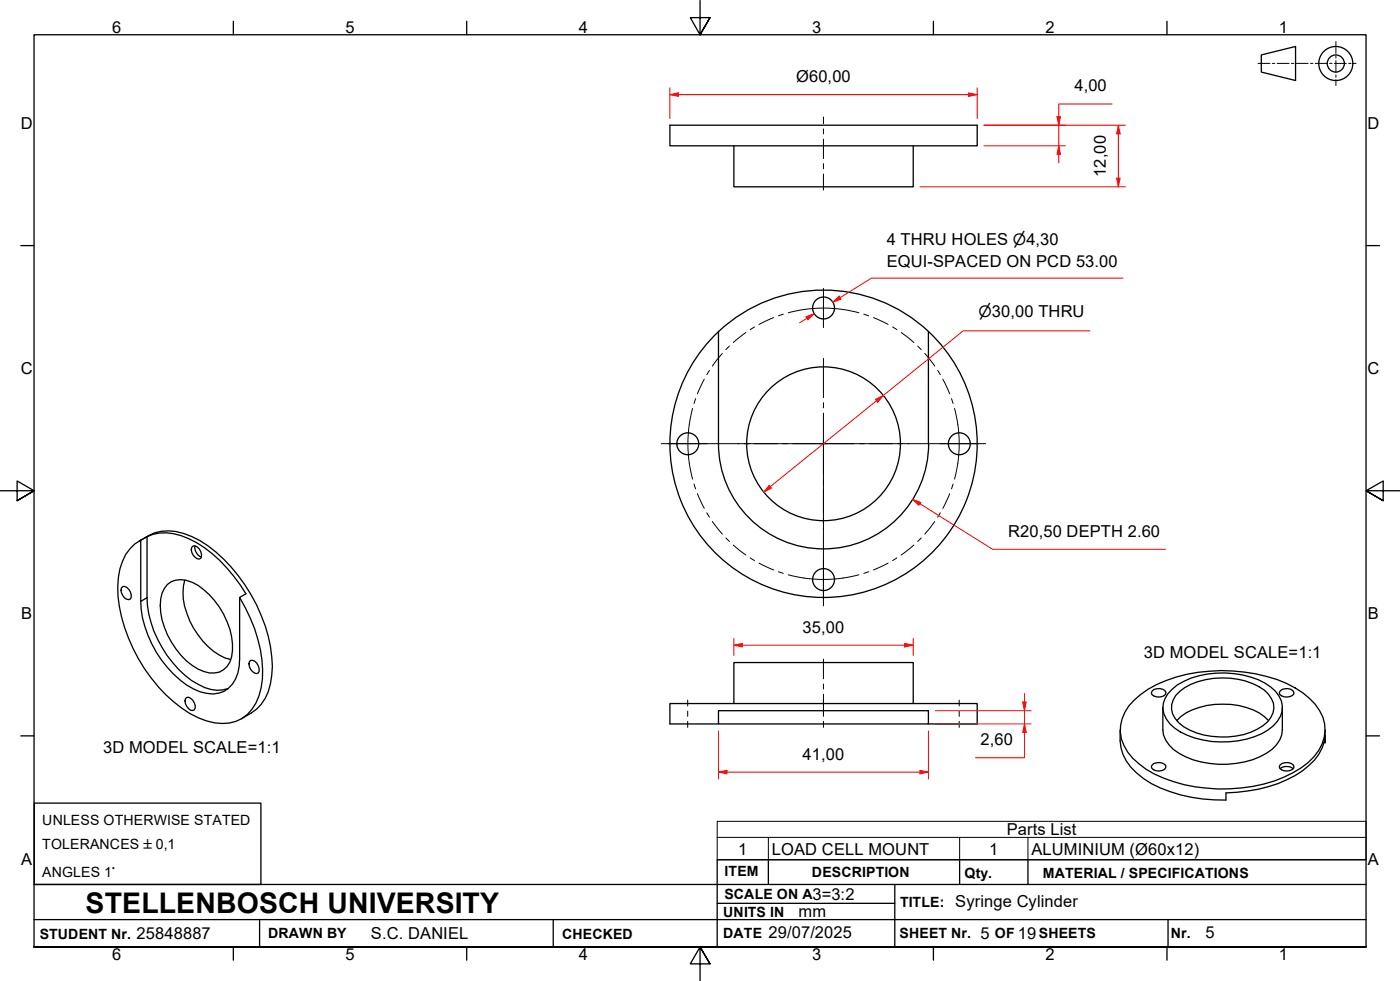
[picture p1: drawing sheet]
<svg xmlns="http://www.w3.org/2000/svg" width="410mm" height="287mm" viewBox="0 0 410 287" stroke-linecap="round" stroke-linejoin="round" font-family="sans-serif">
<!-- layer: Visible Edges(ISO) -->
<g fill="none" stroke="#000" stroke-width=".38">
<path d="M196.2 36.7h89.9v6h-89.9zM214.9 42.7v12h52.5v-12M210.4 97v32.9M210.4 97.1a45 45 0 0 0-1.4 64.3 45 45 0 0 0 64.3 0 45 45 0 0 0-1.4-64.3M210.4 97.1a45 45 0 0 1 61.5 0M271.8 97v32.9M210.4 129.9a30.8 30.8 0 0 0 30.7 30.8 30.8 30.8 0 0 0 30.8-30.8M40.7 158.4a13.9 13.9 0 0 1 15.4-1.4 42.5 42.5 0 0 1 19 20.1 39.9 39.9 0 0 1 4.5 20.6 14 14 0 0 1-8.9 12.7M41.2 158.1l1.9-1v17.9a32.4 32.4 0 0 0 12.9 24.2 13.5 13.5 0 0 0 9.3 2.7l1.5-.3M41.2 158.1a13.1 13.1 0 0 0-6.5 10.9 40.8 40.8 0 0 0 5.8 23.8 41.1 41.1 0 0 0 17.6 17.3 13.8 13.8 0 0 0 12.8 .2 14.4 14.4 0 0 0 5.9-11.5 42.5 42.5 0 0 0-6.6-23.9M43.1 157.1a13.9 13.9 0 0 1 12.1 .6 40 40 0 0 1 16.8 16.1l-1.8 1.1v17.9a10.2 10.2 0 0 1-4.6 9.6 11.5 11.5 0 0 1-10.9-1.9 32.1 32.1 0 0 1-13.5-24.5v-17.9M57.1 159.8a3.1 3.1 0 0 0 1.9 3.3"/>
<path d="M35.6 172.1l.3-.4a2.56 2.56 0 0 1 2.3 3.6 1.68 1.68 0 0 1-2.3-1l-.3-.8zM49 171.1a6.4 6.4 0 0 1 7.3-.7 22.6 22.6 0 0 1 11.8 20.1 6.1 6.1 0 0 1-6.8 6.5 17.3 17.3 0 0 1-11.1-9.1 18.6 18.6 0 0 1-2.8-14.2l.7-1.5zM54.1 169.8a19 19 0 0 0 3.9 16 16.6 16.6 0 0 0 9.6 7.3M56.1 160.2l.4-.4a2.51 2.51 0 0 1 2.2 3.7 1.68 1.68 0 0 1-2.2-1.1l-.4-.8zM73.4 193.3a2.59 2.59 0 0 1 2.2 3.7 1.72 1.72 0 0 1-2.2-1 1.93 1.93 0 0 1 0-2.7zM54.7 204.2a2.41 2.41 0 0 1 2.4 2.3v.8l-.2 .5-.4 .2a2.81 2.81 0 0 1-2.2-3.5zM210.4 208h61.4v3.9h-61.4zM210.4 211.9h-14.2v-6h89.9v6h-14.3M214.9 205.9v-12h52.5v12M328 213.6a13.7 13.7 0 0 0 4.8 12.7 34.1 34.1 0 0 0 19.4 7.6l6.8 .3v-2.1a41 41 0 0 0 22.4-6.5 14 14 0 0 0 6.6-10.3v2.1l-.3-.1M332.1 204.9a32.5 32.5 0 0 1 18.7-8.1 49.6 49.6 0 0 1 25.9 3.2 19.9 19.9 0 0 1 10.6 9.9 11.8 11.8 0 0 1-4.3 13.3 37.9 37.9 0 0 1-22.8 7.7 43.2 43.2 0 0 1-24.6-5.7 16.7 16.7 0 0 1-7.2-8.8 11.7 11.7 0 0 1 3.7-11.5zM337.4 202.3a2.67 2.67 0 0 1 4 .3 1.61 1.61 0 0 1-2 1.4 1.97 1.97 0 0 1-2.3-1.2z"/>
<path d="M340.5 207.1v6.5a9.7 9.7 0 0 0 6.6 7.9 27.1 27.1 0 0 0 23.7-1 8.7 8.7 0 0 0 4.7-6.9v-6.5M343.2 201.8a21.6 21.6 0 0 1 15.4-4.8 22.3 22.3 0 0 1 14.9 5.4 6.7 6.7 0 0 1-.7 10.1 22.4 22.4 0 0 1-15.4 4.7 21.8 21.8 0 0 1-14.9-5.3 6.6 6.6 0 0 1 .7-10.1zM344.6 211a17.4 17.4 0 0 1 13.4-4.9 19.9 19.9 0 0 1 12.2 3.7l1.3 1.2M345.5 202.3a22.1 22.1 0 0 1 19.2-3 12.7 12.7 0 0 1 7.6 5.2 5.9 5.9 0 0 1-2.5 7.9 22.7 22.7 0 0 1-23.2 .3 7 7 0 0 1-3.5-6.5l1.2-2.7zM374.8 202.3a2.67 2.67 0 0 1 4 .3 1.61 1.61 0 0 1-1.9 1.4 1.97 1.97 0 0 1-2.3-1.2zM388 213.6v3.8M337.4 223.9a2.74 2.74 0 0 1 4 .3 1.6 1.6 0 0 1-2 1.5 1.93 1.93 0 0 1-2.3-1.3zM374.8 225a3.2 3.2 0 0 1 3.9 0M374.8 223.9a2.74 2.74 0 0 1 4 .3 1.6 1.6 0 0 1-1.9 1.5 1.93 1.93 0 0 1-2.3-1.3z"/>
<circle cx="241.1" cy="90.2" r="3.2"/>
<circle cx="201.4" cy="129.9" r="3.2"/>
<circle cx="241.1" cy="129.9" r="22.5"/>
<circle cx="280.9" cy="129.9" r="3.2"/>
<circle cx="241.1" cy="169.7" r="3.2"/>
</g>
<!-- layer: Visible Tangent Edges(ISO) -->
<path d="M43.1 175l-1.9 1" fill="none" stroke="#000" stroke-width=".38"/>
<!-- layer: Symbols(ISO) -->
<path d="M210 245.1v-4.7h190v4.7M210 245.1v6.6h190v-6.6M210 245.1h190M225 245.1v6.6M281 245.1v6.6M301 245.1v6.6" fill="none" stroke="#000" stroke-width=".29"/>
<!-- layer: Border_0 -->
<g fill="none" stroke="#000" stroke-width=".38">
<path d="M68.3 6.2v4M136.7 6.2v4M205 .1v10.1l-2.9-5h5.8l-2.9 5 2.9-5M273.3 6.2v4M341.7 6.2v4M6.1 71.9h3.9M400 71.9h3.9M0 143.7h10l-5-2.9v5.8l5-2.9-5 2.9M410 143.7h-10l5-2.9v5.8l-5-2.9 5 2.9M6.1 215.4h3.9M400 215.4h3.9M10 277.2v-267h390v267h-390h390"/>
<path d="M68.3 277.2v3.9M136.7 277.2v3.9M273.3 277.2v3.9M341.7 277.2v3.9M207.9 282.1l-2.9-4.9 2.9 4.9h-5.8l2.9-4.9v10"/>
</g>
<!-- layer: Sketch Geometry(ISO) -->
<g fill="none" stroke="#000" stroke-width=".38">
<path d="M369.3 16.1l10-2.5v10l-10-2.5zM10 235.1h66.4v23.8h-66.4zM10 258.9h390M225 251.7v7.2M262 258.9v18.3M281 251.7v7.2M301 251.7v7.2M400 251.7h-190v25.5M10 277.2h390M10 269.2h390M76 269.2v8M162 269.2v8"/>
<path d="M210 264.4h52M342 269.2v8"/>
<circle cx="391.1" cy="18.6" r="5"/>
<circle cx="391.1" cy="18.6" r="2.51"/>
</g>
<!-- layer: Centerline(ISO) -->
<g fill="none" stroke="#000" stroke-width=".29">
<path d="M218.4 97.3l-3.7 3M220.9 95.7l-1.2 .8M226.5 93l-4.3 2M229.4 92l-1.5 .4M230.8 91.6a39.7 39.7 0 0 1 20.7 0M252.9 92l1.4 .4M255.8 93l4.2 2M261.4 95.7l1.2 .8M263.9 97.3l3.7 3M202.8 119.6a39.7 39.7 0 0 0 0 20.6M203.7 116.7l-.5 1.4M206.2 111l-2 4.3"/>
<path d="M207.7 108.4l-.8 1.3M211.5 103.5l-2.9 3.7M213.6 101.3l-1.1 1.1M268.7 101.3l1.1 1.1M270.8 103.5l2.9 3.7M274.5 108.4l.8 1.3M276.1 111l2 4.3M278.6 116.7l.5 1.4M279.5 119.6a39.7 39.7 0 0 1 0 20.7M203.2 141.7l.5 1.4M204.2 144.5l2 4.3M206.9 150.1l.8 1.3"/>
<path d="M208.6 152.6l2.9 3.8M212.5 157.5l1.1 1M214.7 159.5l3.7 3M267.6 159.5l-3.7 3M269.7 157.5l-1 1M273.7 152.6l-2.9 3.8M275.3 150.1l-.8 1.3M278.1 144.5l-2 4.3M279.1 141.7l-.5 1.4M219.7 163.3l1.2 .8M222.2 164.8l4.3 2M227.9 167.4l1.5 .4"/>
<path d="M230.8 168.3a39.7 39.7 0 0 0 20.7 0M254.3 167.4l-1.4 .4M260 164.8l-4.3 2M262.6 163.3l-1.2 .8M241.1 192.9v5.8M201.4 204.9v1.7M201.4 208.2v1.5M201.4 211.2v1.7M241.1 200.2v1.5M241.1 203.2v6.5M241.1 211.2v1.7M280.9 204.9v1.7"/>
<path d="M280.9 208.2v1.5M280.9 211.2v1.7"/>
</g>
<!-- layer: Center Mark(ISO) -->
<g fill="none" stroke="#000" stroke-width=".29">
<path d="M241.1 84.4v11.5M241.1 104.9v11.5M241.1 117.9v1.5M193.6 129.9h34M195.6 129.9h11.5M220.9 129.9h20.2h-1M229.1 129.9h1.5M232.1 129.9h18M241.1 128.9v1v-1M241.1 130.9v-1v20.2M241.1 120.9v18M242.1 129.9h-1h20.3"/>
<path d="M251.7 129.9h1.4M254.6 129.9h34M275.1 129.9h11.5M241.1 140.4v1.5M241.1 143.4v34M241.1 163.9v11.5"/>
</g>
<!-- layer: Sketch Geometry(ISO) -->
<g fill="none" stroke="#000" stroke-width=".29">
<path d="M368.4 18.6h3.5M372.6 18.6h.7M374 18.6h3.4M378.1 18.6h.7M379.5 18.6h3.5M383.7 18.6h.7M385.1 18.6h3.5M389.3 18.6h.7M390.7 18.6h3.5M391.2 12.1v3.5M391.2 16.3v.7M391.2 17.7v3.5"/>
<path d="M394.9 18.6h.7M396.3 18.6h.8M391.2 21.9v.7M391.2 23.3v1.7"/>
</g>
<!-- layer: Dimensions(ISO) -->
<path d="M196.2 27.7h2.4" fill="none" stroke="#f00" stroke-width=".29"/>
<path d="M196.2 27.7l2.4-.5v1z" fill="#f00"/>
<path d="M196.2 27.7l2.4-.5v1zM283.6 27.7h2.5" fill="none" stroke="#f00" stroke-width=".29"/>
<path d="M283.6 27.2l2.5 .5-2.5 .5z" fill="#f00"/>
<path d="M196.2 25.7v9M198.6 27.7h85M283.6 27.2l2.5 .5-2.5 .5zM286.1 25.7v9M310 34.2v2.5" fill="none" stroke="#f00" stroke-width=".29"/>
<path d="M309.5 34.2h1l-.5 2.5z" fill="#f00"/>
<path d="M309.5 34.2h1l-.5 2.5zM310 42.7v2.5" fill="none" stroke="#f00" stroke-width=".29"/>
<path d="M310 42.7l.5 2.5h-1z" fill="#f00"/>
<path d="M288.1 36.7h23.9M310 36.7v6M325.6 30.4h-15.6v3.8M288.1 42.7h23.9M310 42.7l.5 2.5h-1zM310 45.2v2.5M246 87.1l-2.2 1.4" fill="none" stroke="#f00" stroke-width=".29"/>
<path d="M243.8 88.5l1.9-1.8 .6 .9z" fill="#f00"/>
<path d="M238.4 91.8l-2.1 1.4M243.8 88.5l1.9-1.8 .6 .9z" fill="none" stroke="#f00" stroke-width=".29"/>
<path d="M236 92.7l2.4-.9-1.9 1.8z" fill="#f00"/>
<path d="M236 92.7l2.4-.9-1.9 1.8zM236.3 93.2l-2.2 1.3M328.8 81.4h-73.7l-11.3 7.1M258.6 115.8l-1.9 1.5" fill="none" stroke="#f00" stroke-width=".29"/>
<path d="M256.3 116.9l2.3-1.1-1.6 1.9z" fill="#f00"/>
<path d="M256.3 116.9l2.3-1.1-1.6 1.9zM225.6 142.4l-2 1.6" fill="none" stroke="#f00" stroke-width=".29"/>
<path d="M225.2 142.1l.7 .8-2.3 1.1z" fill="#f00"/>
<path d="M319.2 96.9h-37.2l-23.4 18.9M256.7 117.3l-31.1 25.1M225.2 142.1l.7 .8-2.3 1.1zM267.2 146.2l2.2 1.3" fill="none" stroke="#f00" stroke-width=".29"/>
<path d="M267.2 146.2l2.4 .9-.6 .8z" fill="#f00"/>
<path d="M267.2 146.2l2.4 .9-.6 .8zM269.4 147.5l21.2 13.3h50.6M210.4 226h2.5" fill="none" stroke="#f00" stroke-width=".29"/>
<path d="M210.4 226l2.5-.5v1z" fill="#f00"/>
<path d="M210.4 226l2.5-.5v1zM269.4 226h2.4" fill="none" stroke="#f00" stroke-width=".29"/>
<path d="M269.4 225.5l2.4 .5-2.4 .5z" fill="#f00"/>
<path d="M264.9 188.9h2.5M210.4 213.9v14.1M271.8 213.9v14.1M212.9 226h56.5M269.4 225.5l2.4 .5-2.4 .5z" fill="none" stroke="#f00" stroke-width=".29"/>
<path d="M264.9 188.4l2.5 .5-2.5 .5z" fill="#f00"/>
<path d="M214.9 188.9h2.5M264.9 188.4l2.5 .5-2.5 .5z" fill="none" stroke="#f00" stroke-width=".29"/>
<path d="M214.9 188.9l2.5-.5v1z" fill="#f00"/>
<path d="M214.9 188.9l2.5-.5v1zM214.9 186.9v5M217.4 188.9h47.5M267.4 186.9v5M300 205.5v2.5" fill="none" stroke="#f00" stroke-width=".29"/>
<path d="M299.5 205.5h1l-.5 2.5z" fill="#f00"/>
<path d="M299.5 205.5h1l-.5 2.5zM300 211.9v2.5" fill="none" stroke="#f00" stroke-width=".29"/>
<path d="M300 211.9l.5 2.5h-1z" fill="#f00"/>
<path d="M327.5 36.7v2.5M273.9 208h6.9M273.9 211.9h6.9M281 208h20.9M281 211.9h20.9M300 211.9l.5 2.5h-1zM300 214.4v7.4h-14.4M300 203v2.5M300 208v3.9" fill="none" stroke="#f00" stroke-width=".29"/>
<!-- layer: Centerline(ISO) -->
<path d="M241.1 34.2v2M241.1 37.7v1.5M241.1 40.7v5.7M241.1 47.9v1.5M241.1 50.9v4.7" fill="none" stroke="#000" stroke-width=".29"/>
<!-- layer: Dimensions(ISO) -->
<path d="M327.5 36.7l.5 2.5h-1z" fill="#f00"/>
<path d="M327.5 36.7l.5 2.5h-1zM327.5 52.1v2.6" fill="none" stroke="#f00" stroke-width=".29"/>
<path d="M327 52.1h1l-.5 2.6z" fill="#f00"/>
<path d="M288.1 36.7h41.4M327.5 39.2v12.9M269.4 54.7h60.1M327 52.1h1l-.5 2.6z" fill="none" stroke="#f00" stroke-width=".29"/>
<text font-size="8.3" x="25.1" y="267.2">STELLENBOSCH UNIVERSITY</text>
<g font-size="4.8">
<text x="32.8" y="9.7">6</text>
<text x="101.2" y="9.7">5</text>
<text x="169.5" y="9.7">4</text>
<text x="237.8" y="9.7">3</text>
<text x="306.1" y="9.7">2</text>
<text x="374.5" y="9.7">1</text>
<text x="233.1" y="24">Ø60,00</text>
<text x="314.6" y="26.7">4,00</text>
<text x="6.1" y="37.8">D</text>
<text x="400.4" y="37.8">D</text>
<text x="323.8" y="51.8" transform="rotate(-90 323.8 51.8)">12,00</text>
<text x="259.7" y="71.8">4 THRU HOLES ⌀4,30</text>
<text x="259.7" y="78.2">EQUI-SPACED ON PCD 53.00</text>
<text x="6.1" y="109.6">C</text>
<text x="400.4" y="109.6">C</text>
<text x="295.1" y="157">R20,50 DEPTH 2.60</text>
<text x="6.2" y="181.3">B</text>
<text x="235" y="185.2">35,00</text>
<text x="400.5" y="181.3">B</text>
<text x="335" y="192.6">3D MODEL SCALE=1:1</text>
<text x="30.2" y="220.4">3D MODEL SCALE=1:1</text>
<text x="287.1" y="218.1">2,60</text>
<text x="235" y="222.3">41,00</text>
<text x="294.8" y="244.5">Parts List</text>
<text x="216.2" y="250.1">1</text>
<text x="226" y="250.2">LOAD CELL MOUNT</text>
<text x="289.6" y="250.1">1</text>
<text x="302" y="250.2">ALUMINIUM (Ø60x12)</text>
<text x="6.2" y="253.1">A</text>
<text x="400.5" y="253.1">A</text>
<text x="237.9" y="263.3">3=3:2</text>
<text x="233.8" y="268.4">mm</text>
<text x="279.7" y="265.6">Syringe Cylinder</text>
<text x="40" y="274.9">25848887</text>
<text x="108.6" y="274.8">S.C. DANIEL</text>
<text x="225" y="274.7">29/07/2025</text>
<text x="287.1" y="274.8">5</text>
<text x="298" y="274.8">19</text>
<text x="352.9" y="274.7">5</text>
<text x="32.8" y="281.1">6</text>
<text x="101.2" y="281.1">5</text>
<text x="169.5" y="281.1">4</text>
<text x="237.8" y="281.1">3</text>
<text x="306.1" y="281.1">2</text>
<text x="374.5" y="281.1">1</text>
</g>
<text font-size="4.6" x="286.5" y="92.9">⌀30,00 THRU</text>
<g font-size="4.1">
<text x="12.4" y="241.5">UNLESS OTHERWISE STATED</text>
<text x="12.4" y="248.4">TOLERANCES ±0,1</text>
<text x="12.4" y="256.6">ANGLES 1°</text>
<text x="212.2" y="256.5">ITEM</text>
<text x="237.7" y="256.7">DESCRIPTION</text>
<text x="282.4" y="256.9">Qty.</text>
<text x="305.4" y="256.9">MATERIAL / SPECIFICATIONS</text>
<text x="212.1" y="263">SCALE ON A</text>
<text x="211.8" y="268.4">UNITS IN</text>
<text x="263.5" y="265.6">TITLE:</text>
<text x="11.6" y="274.8">STUDENT Nr.</text>
<text x="78.5" y="274.6">DRAWN BY</text>
<text x="164.6" y="274.8">CHECKED</text>
<text x="211.8" y="274.6">DATE</text>
<text x="263.4" y="274.6">SHEET Nr.</text>
<text x="291.3" y="274.6">OF</text>
<text x="304.2" y="274.6">SHEETS</text>
<text x="342.8" y="274.5">Nr.</text>
</g>
</svg>
